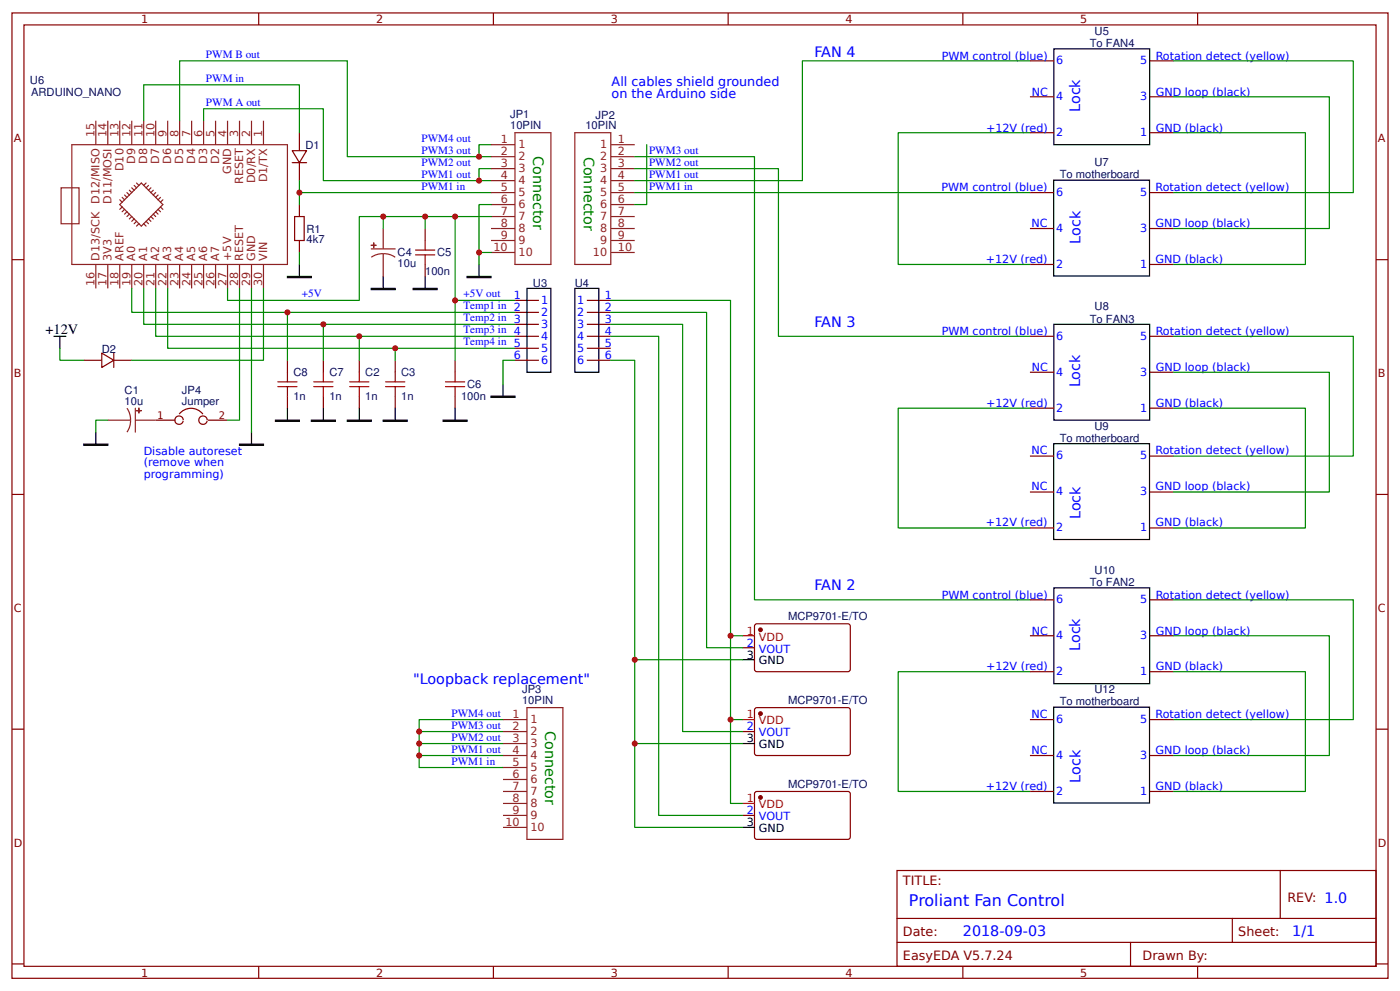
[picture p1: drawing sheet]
<svg xmlns="http://www.w3.org/2000/svg" width="309mm" height="219mm" viewBox="0 0 309 219" stroke-linecap="round" stroke-linejoin="round" font-family="sans-serif">
<g fill="none" stroke="#800" stroke-width=".26">
<path d="M2.6 2.9h304.1v213.2h-304.1zM5.3 5.5h298.7v208h-298.7zM57.1 2.9v2.6M109 2.9v2.6M160.9 2.9v2.6M212.7 2.9v2.6M227.5 13.4h5.3M254 13.4h5.3M264.6 2.9v2.6M64.6 33.3h3.1l-1.6 2.6zM64.6 35.9h3.1M66.1 29.3v4"/>
<path d="M66.1 35.9v4M227.5 29.3h5.3M227.5 21.4h5.3M254 29.3h5.3M254 21.4h5.3M2.6 57.4h2.7M66.1 45.2v2.6M66.1 53.1v2.7M93.9 50.5v2.6M93.9 58.4v2.7M227.5 42.5h5.3M227.5 58.4h5.3"/>
<path d="M227.5 50.5h5.3M254 42.5h5.3M254 58.4h5.3M254 50.5h5.3M304 57.4h2.7M18.5 79.6h4M22.5 78l2.6 1.6-2.6 1.6zM25.1 79.6h4M25.1 78v3.2M63.5 79.6v2.6M71.4 79.6v2.6M79.4 79.6v2.6"/>
<path d="M87.3 79.6v2.6M100.5 79.6v2.6M113.8 74.3h5.3M113.8 66.4h5.3M113.8 69h5.3M113.8 71.6h5.3M113.8 76.9h5.3M113.8 79.6h5.3M129.6 74.3h5.3M129.6 66.4h5.3M129.6 69h5.3M129.6 71.6h5.3"/>
<path d="M129.6 76.9h5.3M129.6 79.6h5.3M227.5 74.3h5.3M254 74.3h5.3M63.5 87.5v2.7M71.4 87.5v2.7M79.4 87.5v2.7M87.3 87.5v2.7M100.5 87.5v2.7M227.5 90.2h5.3M227.5 82.2h5.3M254 90.2h5.3"/>
<path d="M254 82.2h5.3M2.6 109.2h2.7M227.5 100.8h5.3M227.5 116.6h5.3M227.5 108.7h5.3M254 100.8h5.3M254 116.6h5.3M254 108.7h5.3M304 109.2h2.7M166.9 137.9h20.7l.3 .4-.1 9.8-.5 .3-20.4-.1-.2-.5v-9.5zM227.5 132.5h5.3M254 132.5h5.3"/>
<path d="M164 143.1h2.7M166.9 156.4h20.7l.3 .4-.1 9.8-.5 .3-20.4-.1-.2-.4v-9.6zM227.5 159h5.3M227.5 148.4h5.3M227.5 140.4h5.3M254 159h5.3M254 148.4h5.3M254 140.4h5.3M2.6 161.1h2.7M164 161.6h2.7M166.8 175.1l.4-.3 20.4 .1 .3 .5-.1 9.8-.5 .2-20.4-.1-.2-.4zM227.5 174.8h5.3"/>
<path d="M227.5 166.9h5.3M254 174.8h5.3M254 166.9h5.3M304 161.1h2.7M164 180.1h2.7M198.2 192.3h105.8v21.2h-105.8zM282.8 192.3v10.6M2.6 212.9h2.7M57.1 213.5v2.6M109 213.5v2.6M160.9 213.5v2.6M198.2 202.9h105.8"/>
<path d="M198.2 208.2h105.8M212.7 213.5v2.6M249.8 208.2v5.3M264.6 213.5v2.6M272.3 202.9v5.3M304 212.9h2.7"/>
</g>
<g fill="none" stroke="#8d2323" stroke-width=".26">
<path d="M15.9 32h47.6v26.4h-47.6zM21.2 26.7v5.3M23.8 26.7v5.3M26.5 26.7v5.3M29.1 26.7v5.3M31.7 26.7v5.3M34.4 26.7v5.3M37 26.7v5.3M39.7 26.7v5.3M42.3 26.7v5.3M45 26.7v5.3M47.6 26.7v5.3"/>
<path d="M50.3 26.7v5.3M52.9 26.7v5.3M55.6 26.7v5.3M58.2 26.7v5.3M108.5 32h5.3M108.5 34.6h5.3M108.5 37.3h5.3M108.5 39.9h5.3M113.8 29.3h7.9v29.1h-7.9zM127 29.3h7.9v29.1h-7.9zM134.9 32h5.3M134.9 34.6h5.3"/>
<path d="M134.9 37.3h5.3M134.9 39.9h5.3M13.5 41.5h4v7.9h-4zM21.2 58.4v5.3M23.8 58.4v5.3M26.5 58.4v5.3M26.5 44.1l.5 .6M27 45.7l-.5 .5M27 43.6l.5 .5M27.5 46.2l-.5 .6M27.5 43.1l.5 .5M28 46.8l-.5 .5"/>
<path d="M28 42.5l.6 .6M28.6 47.3l-.6 .5M28.6 42l.5 .5M29.1 58.4v5.3M29.1 47.8l-.5 .6M29.1 41.5l.5 .5M29.6 48.4l-.5 .5M29.6 41l.6 .5M30.2 48.9l-.6 .5M30.2 40.4l.5 .6M30.7 49.4l-.5 .6M31.2 40.4l4.8 4.8-4.8 4.8-4.7-4.8z"/>
<path d="M31.7 58.4v5.3M31.7 49.4l.6 .6M32.3 40.4l-.6 .6M32.3 48.9l.5 .5M32.8 41l-.5 .5M32.8 48.4l.5 .5M33.3 41.5l-.5 .5M33.3 47.8l.6 .6M33.9 42l-.6 .5M33.9 47.3l.5 .5M34.4 58.4v5.3M34.4 42.5l-.5 .6"/>
<path d="M34.4 46.8l.5 .5M34.9 43.1l-.5 .5M34.9 46.2l.6 .6M35.5 43.6l-.6 .5M35.5 45.7l.5 .5M36 44.1l-.5 .6M37 58.4v5.3M39.7 58.4v5.3M42.3 58.4v5.3M45 58.4v5.3M47.6 58.4v5.3M50.3 58.4v5.3"/>
<path d="M52.9 58.4v5.3M55.6 58.4v5.3M58.2 58.4v5.3M82 55h5.3M84.7 56l1.4 .2 1.2 .6M84.7 56l-1.4 .2-1.3 .6M84.7 50.5v4.5M84.7 56v5.1M108.5 42.5h5.3M108.5 45.2h5.3M108.5 47.8h5.3M108.5 50.5h5.3"/>
<path d="M108.5 53.1h5.3M108.5 55.8h5.3M134.9 42.5h5.3M134.9 45.2h5.3M134.9 47.8h5.3M134.9 50.5h5.3M134.9 53.1h5.3M134.9 55.8h5.3M23.8 92.8h5M28 90.2l.7 1.2 .1 1.4M28.8 92.8l-.1 1.4-.7 1.3M29.9 92.8h4.5"/>
<path d="M29.9 90.2v5.3M111.1 159h5.3M116.4 156.3h8v29.1h-8zM111.1 161.6h5.3M111.1 164.3h5.3M111.1 166.9h5.3M111.1 169.5h5.3M111.1 172.2h5.3M111.1 174.8h5.3M111.1 177.5h5.3M111.1 180.1h5.3M111.1 182.8h5.3"/>
</g>
<g fill="#800" stroke="#800" stroke-width=".26">
<circle cx="168" cy="139.1" r=".4"/>
<circle cx="168" cy="157.6" r=".4"/>
<circle cx="168" cy="176.2" r=".4"/>
</g>
<path d="M164 140.4h2.7M164 159h2.7M164 177.5h2.7" fill="none" stroke="#f00" stroke-width=".26"/>
<g fill="none" stroke="#000" stroke-width=".26">
<path d="M232.8 10.8h21.2v21.2h-21.2zM232.8 39.8h21.2v21.2h-21.2zM66.1 58.4v2.7M105.8 58.4v2.7M11.9 74.3h2.7M13.2 74.3v2.6M84.7 61.1v2.6M93.9 61.1v2.6M116.4 63.7h5.3v18.5h-5.3zM127 63.7h5.3v18.5h-5.3zM232.8 71.6h21.2v21.2h-21.2zM21.2 95.5v2.6"/>
<path d="M55.6 95.5v2.6M63.5 90.2v2.6M71.4 90.2v2.6M79.4 90.2v2.6M87.3 90.2v2.6M100.5 90.2v2.6M111.1 84.9v2.6M232.8 98h21.2v21.2h-21.2zM232.8 129.9h21.2v21.1h-21.2zM164 145.7h2.7M232.8 156.2h21.2v21.2h-21.2zM164 164.3h2.7"/>
<path d="M164 182.8h2.7"/>
</g>
<g fill="none" stroke="#080" stroke-width=".26">
<path d="M227.5 13.4h-50.2v26.5h-37.1M259.3 13.4h39.7v29.1h-39.7M31.7 26.7v-8h34.4v10.6M39.7 26.7v-13.3h37v21.2h31.8M45 26.7v-2.7h26.4v15.9h37.1M66.1 39.9v5.3M108.5 32h-2.7v2.6M108.5 37.3h-2.7v2.6M140.2 37.3h31.8v37h55.5M140.2 34.6h26.5v97.9h60.8M142.9 32v13.2h-2.7M227.5 29.3h-29.1v29.1h29.1"/>
<path d="M259.3 29.3h29.1v29.1h-29.1M259.3 21.4h34.4v29.1h-34.4M66.1 42.5h42.4M66.1 55.8v2.6M84.7 47.8v2.7M93.9 47.8v2.7M100.5 47.8v18.6h13.3M108.5 47.8h-29.1v18.6h-29.1v-2.7M108.5 55.8h-2.7v2.6M108.5 45.2h-2.7v10.6M140.2 42.5h87.3M13.2 76.9v2.7h5.3"/>
<path d="M29.1 63.7v5.3h84.7M31.7 63.7v7.9h82.1M34.4 63.7v10.6h79.4M37 63.7v13.2h76.8M52.9 63.7v29.1h-2.6M55.6 63.7v31.8M58.2 63.7v15.9h-29.1M63.5 69v10.6M71.4 71.6v8M79.4 74.3v5.3M87.3 76.9v2.7M100.5 66.4v13.2"/>
<path d="M113.8 79.6h-2.7v5.3M134.9 66.4h26.5v74h2.6M134.9 69h21.2v74.1h7.9M134.9 71.6h15.9v90h13.2M134.9 74.3h10.6v105.8h18.5M134.9 79.6h5.3v103.2h23.8M259.3 74.3h39.7v26.5h-39.7M23.8 92.8h-2.6v2.7M227.5 90.2h-29.1v26.4h29.1M259.3 90.2h29.1v26.4h-29.1M259.3 82.2h34.4v26.5h-34.4M259.3 132.5h39.7v26.5h-39.7"/>
<path d="M111.1 159h-18.5v10.5h18.5M140.2 145.7h23.8M161.4 140.4v18.6h2.6M161.4 159v18.5h2.6M227.5 148.4h-29.1v26.4h29.1M259.3 148.4h29.1v26.4h-29.1M259.3 140.4h34.4v26.5h-34.4M92.6 166.9h18.5M92.6 164.3h18.5M92.6 161.6h18.5M140.2 164.3h23.8"/>
</g>
<path d="M63.5 61.1h5.3v.2h-5.3zM82 63.7h5.3v.3h-5.3zM91.3 63.7h5.3v.3h-5.3zM103.2 61.1h5.3v.2h-5.3zM18.5 98.1h5.3v.3h-5.3zM52.9 98.1h5.3v.3h-5.3zM60.9 92.8h5.2v.3h-5.2zM68.8 92.8h5.3v.3h-5.3zM76.7 92.8h5.3v.3h-5.3zM84.7 92.8h5.3v.3h-5.3zM97.9 92.8h5.3v.3h-5.3zM108.5 87.5h5.3v.3h-5.3z" fill="#000" stroke="#000" stroke-width=".26"/>
<g fill="#8d2323" stroke="#8d2323" stroke-width=".26">
<path d="M30.7 90.2v1z"/>
<path d="M30.2 90.7h1z"/>
<path d="M82 54.2h1.1z"/>
<path d="M82.5 53.7l.1 1z"/>
</g>
<path d="M34.4 92.8h4.4M39.6 91.5a3.3 3.3 0 0 1 5.2 0M40.5 92.8a.93 .93 0 0 0-1.4-.8 .93 .93 0 0 0-.1 1.6 .93 .93 0 0 0 1.5-.6M45.8 92.8a.93 .93 0 0 0-1.4-.8 .93 .93 0 0 0-.1 1.6 .93 .93 0 0 0 1.5-.6M45.9 92.8h4.4" fill="none" stroke="#840000" stroke-width=".26"/>
<g fill="none" stroke="#a00000" stroke-width=".26">
<path d="M65.1 47.8h2.1v5.3h-2.1zM91.8 56.3h4.2M91.8 55.2h4.2M93.9 53.1v2.1M93.9 56.3v2.1M61.4 85.4h4.2M61.4 84.3h4.2M63.5 82.2v2.1M63.5 85.4v2.1M69.3 85.4h4.3M69.3 84.3h4.3M71.4 82.2v2.1"/>
<path d="M71.4 85.4v2.1M77.3 85.4h4.2M77.3 84.3h4.2M79.4 82.2v2.1M79.4 85.4v2.1M85.2 85.4h4.2M85.2 84.3h4.2M87.3 82.2v2.1M87.3 85.4v2.1M98.4 85.4h4.3M98.4 84.3h4.3M100.5 82.2v2.1"/>
<path d="M100.5 85.4v2.1"/>
</g>
<g fill="#c00">
<circle cx="140.2" cy="164.3" r=".66"/>
<circle cx="161.4" cy="159" r=".66"/>
<circle cx="87.3" cy="76.9" r=".66"/>
<circle cx="71.4" cy="71.6" r=".66"/>
<circle cx="93.9" cy="47.8" r=".66"/>
<circle cx="66.1" cy="42.5" r=".66"/>
<circle cx="105.8" cy="55.8" r=".66"/>
<circle cx="92.6" cy="161.6" r=".66"/>
<circle cx="92.6" cy="166.9" r=".66"/>
<circle cx="105.8" cy="39.9" r=".66"/>
<circle cx="105.8" cy="34.6" r=".66"/>
<circle cx="92.6" cy="164.3" r=".66"/>
<circle cx="100.5" cy="47.8" r=".66"/>
<circle cx="84.7" cy="47.8" r=".66"/>
<circle cx="100.5" cy="66.4" r=".66"/>
<circle cx="63.5" cy="69" r=".66"/>
<circle cx="79.4" cy="74.3" r=".66"/>
<circle cx="161.4" cy="140.4" r=".66"/>
<circle cx="140.2" cy="145.7" r=".66"/>
</g>
<text font-size="3.5" fill="#00f" x="200.8" y="200.2">Proliant Fan Control</text>
<g font-size="3.2" fill="#00f">
<text x="179.9" y="12.7">FAN 4</text>
<text x="238.7" y="24.7" transform="rotate(-90 238.7 24.7)">Lock</text>
<text x="238.7" y="53.8" transform="rotate(-90 238.7 53.8)">Lock</text>
<text x="179.9" y="72.2">FAN 3</text>
<text x="238.7" y="85.6" transform="rotate(-90 238.7 85.6)">Lock</text>
<text x="238.7" y="114.7" transform="rotate(-90 238.7 114.7)">Lock</text>
<text x="179.9" y="130.4">FAN 2</text>
<text x="238.7" y="143.8" transform="rotate(-90 238.7 143.8)">Lock</text>
<text x="91.3" y="151">&quot;Loopback replacement&quot;</text>
<text x="238.7" y="172.9" transform="rotate(-90 238.7 172.9)">Lock</text>
<text x="212.7" y="206.9">2018-09-03</text>
<text x="285.5" y="206.9">1/1</text>
</g>
<g font-size="3.2" fill="#060">
<text x="117.8" y="34.4" transform="rotate(90 117.8 34.4)">Connector</text>
<text x="129" y="34.6" transform="rotate(90 129 34.6)">Connector</text>
<text x="120.5" y="161.4" transform="rotate(90 120.5 161.4)">Connector</text>
</g>
<text font-size="3.2" x="10.1" y="73.8">+12V</text>
<g font-size="2.8" fill="#00f">
<text x="135.1" y="18.9">All cables shield grounded</text>
<text x="135.1" y="21.7">on the Arduino side</text>
</g>
<g font-size="2.8" fill="#800">
<text x="199.5" y="195.5">TITLE:</text>
<text x="284.4" y="199.2">REV: 1.0</text>
<text x="199.5" y="206.9">Date:</text>
<text x="273.6" y="206.9">Sheet:</text>
<text x="199.5" y="212.1">EasyEDA V5.7.24</text>
<text x="252.4" y="212.1">Drawn By:</text>
</g>
<g font-size="2.5" fill="#800">
<text x="31.2" y="5.1">1</text>
<text x="83.1" y="5.1">2</text>
<text x="134.9" y="5.1">3</text>
<text x="186.8" y="5.1">4</text>
<text x="238.7" y="5.1">5</text>
<text x="3" y="31.4">A</text>
<text x="304.4" y="31.4">A</text>
<text x="3" y="83.3">B</text>
<text x="304.4" y="83.3">B</text>
<text x="3" y="135.1">C</text>
<text x="304.4" y="135.1">C</text>
<text x="3" y="187">D</text>
<text x="304.4" y="187">D</text>
<text x="31.2" y="215.7">1</text>
<text x="83.1" y="215.7">2</text>
<text x="134.9" y="215.7">3</text>
<text x="186.8" y="215.7">4</text>
<text x="238.7" y="215.7">5</text>
</g>
<g font-size="2.5" fill="#000080">
<text x="240.8" y="10.4">To FAN4</text>
<text x="241.8" y="7.7">U5</text>
<text x="6.6" y="18.5">U6</text>
<text x="6.9" y="21.1">ARDUINO_NANO</text>
<text x="112.7" y="28.5">10PIN</text>
<text x="112.7" y="26.1">JP1</text>
<text x="129.3" y="28.5">10PIN</text>
<text x="131.6" y="26.3">JP2</text>
<text x="67.5" y="32.9">D1</text>
<text x="234.1" y="39.4">To motherboard</text>
<text x="241.8" y="36.7">U7</text>
<text x="67.7" y="53.7">4k7</text>
<text x="67.7" y="51.4">R1</text>
<text x="87.8" y="59">10u</text>
<text x="87.8" y="56.7">C4</text>
<text x="96.6" y="56.7">C5</text>
<text x="93.9" y="60.7">100n</text>
<text x="117.7" y="63.3">U3</text>
<text x="127" y="63.3">U4</text>
<text x="240.8" y="71.3">To FAN3</text>
<text x="241.8" y="68.5">U8</text>
<text x="22.5" y="77.9">D2</text>
<text x="64.8" y="83.2">C8</text>
<text x="72.8" y="83.2">C7</text>
<text x="80.7" y="83.2">C2</text>
<text x="88.6" y="83.2">C3</text>
<text x="27.5" y="89.4">10u</text>
<text x="27.5" y="87">C1</text>
<text x="40.2" y="89.4">Jumper</text>
<text x="40.2" y="87">JP4</text>
<text x="64.8" y="88.5">1n</text>
<text x="72.8" y="88.5">1n</text>
<text x="80.7" y="88.5">1n</text>
<text x="88.6" y="88.5">1n</text>
<text x="101.9" y="88.5">100n</text>
<text x="103.2" y="85.8">C6</text>
<text x="241.8" y="94.9">U9</text>
<text x="234.1" y="97.6">To motherboard</text>
<text x="240.8" y="129.5">To FAN2</text>
<text x="241.8" y="126.7">U10</text>
<text x="174.1" y="137">MCP9701-E/TO</text>
<text x="115.4" y="155.5">10PIN</text>
<text x="115.4" y="153.1">JP3</text>
<text x="174.1" y="155.5">MCP9701-E/TO</text>
<text x="234.1" y="155.8">To motherboard</text>
<text x="241.8" y="153.1">U12</text>
<text x="174.1" y="174">MCP9701-E/TO</text>
</g>
<g font-size="2.5" fill="#00f">
<text x="45.5" y="12.8">PWM B out</text>
<text x="208" y="13.2">PWM control (blue)</text>
<text x="233.4" y="14.2">6</text>
<text x="251.9" y="14.2">5</text>
<text x="255.3" y="13.2">Rotation detect (yellow)</text>
<text x="45.5" y="23.4">PWM A out</text>
<text x="45.5" y="18.1">PWM in</text>
<text x="227.9" y="21.1">NC</text>
<text x="233.4" y="22.2">4</text>
<text x="251.9" y="22.2">3</text>
<text x="255.3" y="21.1">GND loop (black)</text>
<text x="217.8" y="29.1">+12V (red)</text>
<text x="255.3" y="29.1">GND (black)</text>
<text x="93.1" y="33.9">PWM3 out</text>
<text x="93.1" y="31.3">PWM4 out</text>
<text x="143.4" y="33.9">PWM3 out</text>
<text x="233.4" y="30.1">2</text>
<text x="251.9" y="30.1">1</text>
<text x="93.1" y="41.9">PWM1 in</text>
<text x="93.1" y="39.2">PWM1 out</text>
<text x="93.1" y="36.6">PWM2 out</text>
<text x="143.4" y="41.9">PWM1 in</text>
<text x="143.4" y="39.2">PWM1 out</text>
<text x="143.4" y="36.6">PWM2 out</text>
<text x="208" y="42.2">PWM control (blue)</text>
<text x="233.3" y="43.2">6</text>
<text x="251.9" y="43.2">5</text>
<text x="255.3" y="42.2">Rotation detect (yellow)</text>
<text x="227.9" y="50.1">NC</text>
<text x="233.3" y="51.2">4</text>
<text x="251.9" y="51.2">3</text>
<text x="255.3" y="50.1">GND loop (black)</text>
<text x="217.8" y="58.1">+12V (red)</text>
<text x="233.3" y="59.1">2</text>
<text x="251.9" y="59.1">1</text>
<text x="255.3" y="58.1">GND (black)</text>
<text x="66.7" y="65.7">+5V</text>
<text x="102.4" y="65.7">+5V out</text>
<text x="102.4" y="68.3">Temp1 in 2</text>
<text x="102.4" y="71">Temp2 in 3</text>
<text x="113.5" y="66.1">1</text>
<text x="119.6" y="67.2">1</text>
<text x="119.6" y="69.8">2</text>
<text x="127.5" y="67.2">1</text>
<text x="127.5" y="69.8">2</text>
<text x="133.6" y="66.1">1</text>
<text x="133.6" y="68.7">2</text>
<text x="133.6" y="71.4">3</text>
<text x="102.4" y="76.3">Temp4 in 5</text>
<text x="102.4" y="73.6">Temp3 in 4</text>
<text x="119.6" y="72.4">3</text>
<text x="119.6" y="75.1">4</text>
<text x="119.6" y="77.7">5</text>
<text x="127.5" y="72.4">3</text>
<text x="127.5" y="75.1">4</text>
<text x="127.5" y="77.7">5</text>
<text x="133.6" y="74">4</text>
<text x="133.6" y="76.7">5</text>
<text x="208" y="74">PWM control (blue)</text>
<text x="233.4" y="75.1">6</text>
<text x="251.9" y="75.1">5</text>
<text x="255.3" y="74">Rotation detect (yellow)</text>
<text x="113.5" y="79.3">6</text>
<text x="119.6" y="80.4">6</text>
<text x="127.5" y="80.4">6</text>
<text x="133.6" y="79.3">6</text>
<text x="227.9" y="82">NC</text>
<text x="233.4" y="83">4</text>
<text x="251.9" y="83">3</text>
<text x="255.3" y="82">GND loop (black)</text>
<text x="217.8" y="89.9">+12V (red)</text>
<text x="255.3" y="89.9">GND (black)</text>
<text x="233.4" y="91">2</text>
<text x="251.9" y="91">1</text>
<text x="31.7" y="100.6">Disable autoreset</text>
<text x="227.9" y="100.4">NC</text>
<text x="233.3" y="101.5">6</text>
<text x="251.9" y="101.5">5</text>
<text x="255.3" y="100.4">Rotation detect (yellow)</text>
<text x="31.7" y="103">(remove when</text>
<text x="31.7" y="105.5">programming)</text>
<text x="227.9" y="108.3">NC</text>
<text x="233.3" y="109.4">4</text>
<text x="251.9" y="109.4">3</text>
<text x="255.3" y="108.3">GND loop (black)</text>
<text x="217.8" y="116.3">+12V (red)</text>
<text x="233.3" y="117.3">2</text>
<text x="251.9" y="117.3">1</text>
<text x="255.3" y="116.3">GND (black)</text>
<text x="208" y="132.2">PWM control (blue)</text>
<text x="233.4" y="133.3">6</text>
<text x="251.9" y="133.3">5</text>
<text x="255.3" y="132.2">Rotation detect (yellow)</text>
<text x="165" y="142.8">2</text>
<text x="227.9" y="140.2">NC</text>
<text x="233.4" y="141.2">4</text>
<text x="251.9" y="141.2">3</text>
<text x="255.3" y="140.2">GND loop (black)</text>
<text x="167.7" y="144.1">VOUT</text>
<text x="217.8" y="148.1">+12V (red)</text>
<text x="233.4" y="149.2">2</text>
<text x="251.9" y="149.2">1</text>
<text x="255.3" y="148.1">GND (black)</text>
<text x="99.7" y="158.3">PWM4 out</text>
<text x="99.7" y="160.9">PWM3 out</text>
<text x="165" y="161.3">2</text>
<text x="227.9" y="158.6">NC</text>
<text x="233.3" y="159.7">6</text>
<text x="251.9" y="159.7">5</text>
<text x="255.3" y="158.6">Rotation detect (yellow)</text>
<text x="99.7" y="163.6">PWM2 out</text>
<text x="99.7" y="166.2">PWM1 out</text>
<text x="167.7" y="162.7">VOUT</text>
<text x="227.9" y="166.5">NC</text>
<text x="233.3" y="167.6">4</text>
<text x="251.9" y="167.6">3</text>
<text x="255.3" y="166.5">GND loop (black)</text>
<text x="99.7" y="168.9">PWM1 in</text>
<text x="165" y="179.9">2</text>
<text x="217.8" y="174.5">+12V (red)</text>
<text x="233.3" y="175.5">2</text>
<text x="251.9" y="175.5">1</text>
<text x="255.3" y="174.5">GND (black)</text>
<text x="167.7" y="181.2">VOUT</text>
</g>
<g font-size="2.5" fill="#8d2323">
<text x="20.9" y="30.4" transform="rotate(-90 20.9 30.4)">15</text>
<text x="23.5" y="30.4" transform="rotate(-90 23.5 30.4)">14</text>
<text x="26.2" y="30.4" transform="rotate(-90 26.2 30.4)">13</text>
<text x="28.8" y="30.4" transform="rotate(-90 28.8 30.4)">12</text>
<text x="31.5" y="30.4" transform="rotate(-90 31.5 30.4)">11</text>
<text x="34.1" y="30.4" transform="rotate(-90 34.1 30.4)">10</text>
<text x="36.8" y="30.4" transform="rotate(-90 36.8 30.4)">9</text>
<text x="39.4" y="30.4" transform="rotate(-90 39.4 30.4)">8</text>
<text x="42.1" y="30.4" transform="rotate(-90 42.1 30.4)">7</text>
<text x="44.7" y="30.4" transform="rotate(-90 44.7 30.4)">6</text>
<text x="47.4" y="30.4" transform="rotate(-90 47.4 30.4)">5</text>
<text x="50" y="30.4" transform="rotate(-90 50 30.4)">4</text>
<text x="52.7" y="30.4" transform="rotate(-90 52.7 30.4)">3</text>
<text x="55.3" y="30.4" transform="rotate(-90 55.3 30.4)">2</text>
<text x="57.9" y="30.4" transform="rotate(-90 57.9 30.4)">1</text>
<text x="110.6" y="31.7">1</text>
<text x="110.6" y="34.3">2</text>
<text x="114.6" y="32.8">1</text>
<text x="114.6" y="35.4">2</text>
<text x="132.6" y="32.8">1</text>
<text x="132.6" y="35.4">2</text>
<text x="136.5" y="31.7">1</text>
<text x="136.5" y="34.3">2</text>
<text x="27.3" y="37.8" transform="rotate(-90 27.3 37.8)">D10</text>
<text x="29.9" y="36.2" transform="rotate(-90 29.9 36.2)">D9</text>
<text x="32.5" y="36.2" transform="rotate(-90 32.5 36.2)">D8</text>
<text x="35.2" y="36.2" transform="rotate(-90 35.2 36.2)">D7</text>
<text x="37.8" y="36.2" transform="rotate(-90 37.8 36.2)">D6</text>
<text x="40.5" y="36.2" transform="rotate(-90 40.5 36.2)">D5</text>
<text x="43.1" y="36.2" transform="rotate(-90 43.1 36.2)">D4</text>
<text x="45.8" y="36.2" transform="rotate(-90 45.8 36.2)">D3</text>
<text x="48.4" y="36.2" transform="rotate(-90 48.4 36.2)">D2</text>
<text x="51.1" y="38.4" transform="rotate(-90 51.1 38.4)">GND</text>
<text x="53.7" y="40.7" transform="rotate(-90 53.7 40.7)">RESET</text>
<text x="56.4" y="40.5" transform="rotate(-90 56.4 40.5)">D0/RX</text>
<text x="59" y="40.3" transform="rotate(-90 59 40.3)">D1/TX</text>
<text x="110.6" y="37">3</text>
<text x="110.6" y="39.6">4</text>
<text x="114.6" y="38">3</text>
<text x="114.6" y="40.7">4</text>
<text x="132.6" y="38">3</text>
<text x="132.6" y="40.7">4</text>
<text x="136.5" y="37">3</text>
<text x="136.5" y="39.6">4</text>
<text x="22" y="45" transform="rotate(-90 22 45)">D12/MISO</text>
<text x="24.6" y="45" transform="rotate(-90 24.6 45)">D11/MOSI</text>
<text x="110.6" y="42.3">5</text>
<text x="110.6" y="44.9">6</text>
<text x="110.6" y="47.6">7</text>
<text x="114.6" y="43.3">5</text>
<text x="114.6" y="46">6</text>
<text x="132.6" y="43.3">5</text>
<text x="132.6" y="46">6</text>
<text x="136.5" y="42.3">5</text>
<text x="136.5" y="44.9">6</text>
<text x="136.5" y="47.6">7</text>
<text x="110.6" y="50.2">8</text>
<text x="110.6" y="52.9">9</text>
<text x="114.6" y="48.6">7</text>
<text x="114.6" y="51.3">8</text>
<text x="114.6" y="53.9">9</text>
<text x="132.6" y="48.6">7</text>
<text x="132.6" y="51.3">8</text>
<text x="132.6" y="53.9">9</text>
<text x="136.5" y="50.2">8</text>
<text x="136.5" y="52.9">9</text>
<text x="22" y="57.6" transform="rotate(-90 22 57.6)">D13/SCK</text>
<text x="24.6" y="57.6" transform="rotate(-90 24.6 57.6)">3V3</text>
<text x="27.3" y="57.6" transform="rotate(-90 27.3 57.6)">AREF</text>
<text x="29.9" y="57.6" transform="rotate(-90 29.9 57.6)">A0</text>
<text x="32.5" y="57.6" transform="rotate(-90 32.5 57.6)">A1</text>
<text x="35.2" y="57.6" transform="rotate(-90 35.2 57.6)">A2</text>
<text x="37.8" y="57.6" transform="rotate(-90 37.8 57.6)">A3</text>
<text x="40.5" y="57.6" transform="rotate(-90 40.5 57.6)">A4</text>
<text x="43.1" y="57.6" transform="rotate(-90 43.1 57.6)">A5</text>
<text x="45.8" y="57.6" transform="rotate(-90 45.8 57.6)">A6</text>
<text x="48.4" y="57.6" transform="rotate(-90 48.4 57.6)">A7</text>
<text x="51.1" y="57.6" transform="rotate(-90 51.1 57.6)">+5V</text>
<text x="53.7" y="57.6" transform="rotate(-90 53.7 57.6)">RESET</text>
<text x="56.4" y="57.6" transform="rotate(-90 56.4 57.6)">GND</text>
<text x="59" y="57.6" transform="rotate(-90 59 57.6)">VIN</text>
<text x="109" y="55.5">10</text>
<text x="114.6" y="56.6">10</text>
<text x="131" y="56.6">10</text>
<text x="136.5" y="55.5">10</text>
<text x="20.9" y="63.2" transform="rotate(-90 20.9 63.2)">16</text>
<text x="23.5" y="63.2" transform="rotate(-90 23.5 63.2)">17</text>
<text x="26.2" y="63.2" transform="rotate(-90 26.2 63.2)">18</text>
<text x="28.8" y="63.2" transform="rotate(-90 28.8 63.2)">19</text>
<text x="31.5" y="63.2" transform="rotate(-90 31.5 63.2)">20</text>
<text x="34.1" y="63.2" transform="rotate(-90 34.1 63.2)">21</text>
<text x="36.8" y="63.2" transform="rotate(-90 36.8 63.2)">22</text>
<text x="39.4" y="63.2" transform="rotate(-90 39.4 63.2)">23</text>
<text x="42.1" y="63.2" transform="rotate(-90 42.1 63.2)">24</text>
<text x="44.7" y="63.2" transform="rotate(-90 44.7 63.2)">25</text>
<text x="47.4" y="63.2" transform="rotate(-90 47.4 63.2)">26</text>
<text x="50" y="63.2" transform="rotate(-90 50 63.2)">27</text>
<text x="52.7" y="63.2" transform="rotate(-90 52.7 63.2)">28</text>
<text x="55.3" y="63.2" transform="rotate(-90 55.3 63.2)">29</text>
<text x="57.9" y="63.2" transform="rotate(-90 57.9 63.2)">30</text>
<text x="113.3" y="158.7">1</text>
<text x="113.3" y="161.3">2</text>
<text x="117.2" y="159.8">1</text>
<text x="113.3" y="164">3</text>
<text x="113.3" y="166.6">4</text>
<text x="117.2" y="162.4">2</text>
<text x="117.2" y="165">3</text>
<text x="117.2" y="167.7">4</text>
<text x="113.3" y="169.3">5</text>
<text x="113.3" y="171.9">6</text>
<text x="117.2" y="170.3">5</text>
<text x="117.2" y="173">6</text>
<text x="113.3" y="174.6">7</text>
<text x="113.3" y="177.2">8</text>
<text x="113.3" y="179.9">9</text>
<text x="117.2" y="175.6">7</text>
<text x="117.2" y="178.3">8</text>
<text x="111.7" y="182.5">10</text>
<text x="117.2" y="180.9">9</text>
<text x="117.2" y="183.6">10</text>
</g>
<g font-size="2.5" fill="#f00">
<text x="165" y="140.2">1</text>
<text x="167.7" y="141.5">VDD</text>
<text x="165" y="158.7">1</text>
<text x="167.7" y="160">VDD</text>
<text x="165" y="177.2">1</text>
<text x="167.7" y="178.5">VDD</text>
</g>
<g font-size="2.5">
<text x="165" y="145.5">3</text>
<text x="167.7" y="146.8">GND</text>
<text x="165" y="164">3</text>
<text x="167.7" y="165.3">GND</text>
<text x="165" y="182.5">3</text>
<text x="167.7" y="183.8">GND</text>
</g>
<g font-size="2.3" fill="#840000">
<text x="34.7" y="92.6">1</text>
<text x="48.3" y="92.6">2</text>
</g>
</svg>
